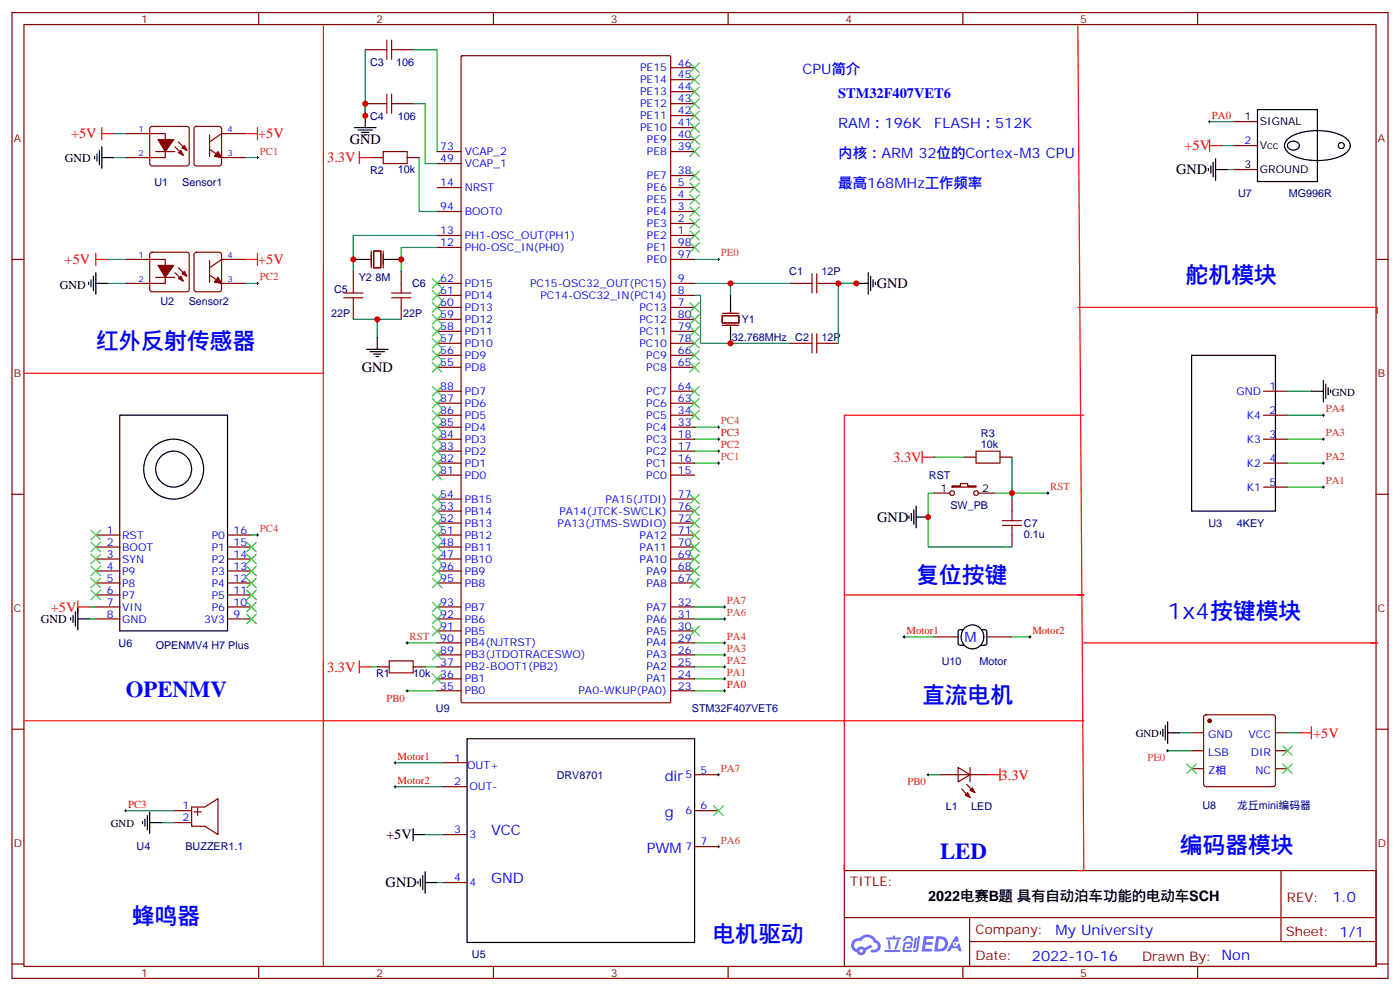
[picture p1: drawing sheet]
<svg xmlns="http://www.w3.org/2000/svg" width="412mm" height="292mm" viewBox="0 0 412 292" stroke-linecap="round" stroke-linejoin="round" font-family="sans-serif">
<g fill="none" stroke="#870000" stroke-width=".35">
<path d="M3.5 3.7h405.4v284.3h-405.4zM7.1 7.2h398.2v277.3h-398.2zM76.2 3.7v3.5M145.3 3.7v3.5M214.5 3.7v3.5M283.6 3.7v3.5M352.8 3.7v3.5M3.5 76.4h3.6M405.3 76.4h3.6M3.5 145.5h3.6M405.3 145.5h3.6M3.5 214.7h3.6"/>
<path d="M405.3 214.7h3.6M248.7 256.3h156.6v28.2h-156.6zM377.3 256.3v20.9M248.7 270.1h156.5M285.6 277.2h119.6M285.6 270.1v14.2M3.5 283.8h3.6M76.2 284.5v3.5M145.3 284.5v3.5M214.5 284.5v3.5M283.6 284.5v3.5M352.8 284.5v3.5"/>
<path d="M405.3 283.8h3.6"/>
</g>
<g fill="#5487ff">
<path d="M272.1 275.6h2.6l.3 .2-.1 .6h-2l-.1 1h1.6l.4 .4-.4 .3h-1.7l-.2 1.2 1.8 .1 .3 .3-.2 .4h-2.9z"/>
<path d="M281.4 275.7h.7l.4 1.3-.7 .3a.74 .74 0 0 0-1.1 .3 .74 .74 0 0 0 .5 1.1 .74 .74 0 0 0 .9-.7l.5-.3 .7 2.4h-.9l-.2-1h-1.9l-.5 1h-.9z"/>
<path d="M269.5 276.1h.6l-.4 2.9a.31 .31 0 0 1-.3 .3 .31 .31 0 0 1-.3-.3z"/>
<path d="M270.4 275.6h.6l-.5 4a.89 .89 0 0 1-.7 .7 .89 .89 0 0 1-.9-.3l1-.5z"/>
<path d="M266.8 275.8l.6-.2 1.2 .1 .5 1.3-.6 .1-.4-.9-1 .1a.95 .95 0 0 1-1 .8l-.1-.2z"/>
<path d="M266.4 277.5l1.8-.2a1.04 1.04 0 0 1 .6 1.1 1.04 1.04 0 0 1-.8 .9h-.7a.29 .29 0 0 1-.3-.4 .29 .29 0 0 1 .3-.2h.7l.2-.8h-1.4l-.4 1.7 1.9 .1a.29 .29 0 0 1 .3 .3 .29 .29 0 0 1-.3 .3h-2l-.4-.3 .2-2.1z"/>
<path d="M260.5 279.7h4.4a.3 .3 0 0 1 .3 .3 .3 .3 0 0 1-.3 .3h-4.3z"/>
<path d="M264.3 276.8h.6l-.5 1.6a1.02 1.02 0 0 1-.7 1.2l-.2-.3z"/>
<path d="M261.5 276.8h.6l.3 2.4-.3 .3-.3-.2z"/>
<path d="M261.1 276h1.9l.2-.5h.5l-.1 .5h1.5a.29 .29 0 0 1 .3 .3 .29 .29 0 0 1-.3 .3h-3.9z"/>
<path d="M275.8 275.6l-.6 4.5h1.4a2.27 2.27 0 0 0 2.7-2.3 2.27 2.27 0 0 0-2.7-2.2zM276.6 276.4a1.5 1.5 0 0 1 1.8 1.6 1.5 1.5 0 0 1-1.9 1.3h-.3z"/>
<path d="M251.4 276.8a2.09 2.09 0 0 0 1 3.5 1.37 1.37 0 0 0 1.5 .9 1.37 1.37 0 0 0 1.1-1.4l2-1-.5-.7-1.8 1a1.4 1.4 0 0 0-2.3 .4 1.32 1.32 0 0 1-.6-1.9 1.32 1.32 0 0 1 1.9-.4 2.02 2.02 0 0 1 2-1.3 2.02 2.02 0 0 1 1.8 1.6 1.09 1.09 0 0 1 1.1 1.4 1.09 1.09 0 0 1-1.6 .7 .41 .41 0 0 0-.5 .3 .41 .41 0 0 0 .4 .5 1.89 1.89 0 0 0 2.4-1.2 1.89 1.89 0 0 0-1.2-2.4 2.98 2.98 0 0 0-5-.6l-1 .1zM253.2 279.9a.52 .52 0 0 1 1 0 .52 .52 0 0 1-1 0z"/>
<circle cx="281.4" cy="277.9" r=".28"/>
</g>
<g fill="none" stroke="#870000" stroke-width=".35">
<path d="M37 39.3h11.7v7.1h-11.7M44.3 37.4l.5-.2h10.2l.5 .2 .2 .5v10.3l-.2 .5-.5 .2h-10.2l-.5-.3-.2-.4v-10.3zM57.4 37.4l.5-.2h6.7l.5 .2 .2 .5v10.3l-.3 .5-.4 .2h-6.7l-.5-.3-.3-.4v-10.3zM61.7 39.7v6.3M72.3 39.3h-7l-3.6 2.5M45.9 44.6h5.6M51.5 43.2l2.5 2.5M52.6 41.8l2.4 2.5M61.7 43.9l3.6 2.5h7M37 76.4h11.7v7h-11.7M44.3 74.5l.5-.2h10.2l.5 .2 .2 .5v10.2l-.2 .5-.5 .2h-10.2l-.5-.2-.2-.5v-10.2zM52.6 78.8l2.4 2.5"/>
<path d="M57.4 74.5l.5-.2h6.7l.5 .2 .2 .5v10.2l-.3 .5-.4 .2h-6.7l-.5-.2-.3-.5v-10.2zM61.7 76.7v6.4M72.3 76.4h-7l-3.6 2.4M45.9 81.7h5.6M51.5 80.3l2.5 2.4M61.7 81l3.6 2.4h7M372.2 115.2h7M372.2 122.2h7M372.2 129.3h7M372.2 136.3h7M372.2 143.4h7M51.2 238.7h5.2"/>
<path d="M56.4 237.6h3.9l3.9-2.5v10.6l-3.9-2.5h-3.9zM57.1 239h2.2M58.2 237.9v2.2M276.9 228.1h5.3M51.2 242.2h5.2"/>
</g>
<g fill="#870000" stroke="#870000" stroke-width=".35">
<path d="M46.6 41.1h4.6l-2.5 3.5z"/>
<path d="M53.6 43.6l.7-.7 .7 1.4z"/>
<path d="M53.3 44.3l.7 1.4-1.4-.7z"/>
<path d="M64.2 44.6l1.1 1.8-2.2-.4z"/>
<path d="M46.6 78.1h4.6l-2.5 3.6z"/>
<path d="M53.6 80.6l.7-.7 .7 1.4z"/>
<path d="M52.6 82l.7-.7 .7 1.4z"/>
<path d="M64.2 81.7l1.1 1.7-2.2-.3z"/>
</g>
<path d="M30 39.3h3.5M30 37.6v3.5M72.3 39.3h3.5M75.8 37.6v3.5M28.2 76.4h3.5M28.2 74.6v3.5M72.3 76.4h3.5M75.8 74.6v3.5" fill="none" stroke="#f00" stroke-width=".35"/>
<g fill="none" stroke="#000" stroke-width=".35">
<path d="M27.9 46v.7M28.6 45.3v2.1M29.3 44.3v4.2M30 46.4h3.5M30 43.2v6.4M26.1 83.1v.7M26.8 82.4v2.1M27.5 81.3v4.2M28.2 83.4h3.5M28.2 80.3v6.3M351 104.6h24.7v45.9h-24.7zM386.3 115.2h3.5"/>
<path d="M389.8 112v6.4M390.5 113.1v4.2M391.2 114.1v2.1M391.9 114.8v.7M44.1 239v6.4M42 241.8v.7M42.7 241.1v2.1M43.4 240.1v4.2M44.1 242.2h3.5"/>
</g>
<g fill="none" stroke="#008700" stroke-width=".35">
<path d="M33.5 39.3h3.5M33.5 46.4h3.5M72.3 46.4h3.5M31.7 76.4h5.3M31.7 83.4h5.3M72.3 83.4h3.5M379.2 115.2h7.1M379.2 122.2h10.6M379.2 129.3h10.6M379.2 136.3h10.6M379.2 143.4h10.6M37 238.7h14.2"/>
<path d="M47.6 242.2h3.6"/>
</g>
<g fill="none" stroke="#000" stroke-width=".29">
<path d="M75.5 46.4h.7M75.8 46v.7M75.5 83.4h.7M75.8 83.1v.7M389.5 122.2h.7M389.5 129.3h.7M389.5 136.3h.7M389.8 121.9v.7M389.8 128.9v.7M389.8 136v.7M389.5 143.4h.7M389.8 143.1v.7"/>
<path d="M36.7 238.7h.7M37 238.3v.7"/>
</g>
<path d="M95.2 7.6v102.3h-88.1" fill="none" stroke="#f03" stroke-width=".35"/>
<path d="M282.2 226l3.6 2.1-3.6 2.1z" fill="#fff" stroke="#870000" stroke-width=".35"/>
<g fill="none" stroke="#870000" stroke-width=".35">
<path d="M107.6 14.6h3.5M118.2 14.6h3.5M135.9 16.6l.3-.2h61l.3 .2 .1 190-.2 .3h-61.2l-.3-.2zM197.6 19.9h7M107.6 30.5h3.5M118.2 30.5h3.5M197.6 37.6h7M197.6 34h7M197.6 30.5h7M197.6 27h7M197.6 23.5h7M363.4 35.8h7"/>
<path d="M109.4 46.4h3.5M119.9 46.4h3.6M128.8 55.2h7M128.8 44.6h7M128.8 48.2h7M197.6 58.7h7M197.6 55.2h7M197.6 51.7h7M197.6 44.6h7M197.6 41.1h7M363.4 42.9h7M363.4 49.9h7"/>
<path d="M104.1 79.9v3.5M109.4 73.9v4.9M110.1 73.9h2.1v4.9h-2.1zM112.9 73.9v4.9M118.2 79.9v3.5M128.8 69.3h7M128.8 62.3h7M128.8 72.8h7M197.6 69.3h7M197.6 65.8h7M197.6 62.3h7M197.6 76.4h7"/>
<path d="M197.6 72.8h7M104.1 90.5v3.5M118.2 90.5v3.5M128.8 90.5h7M128.8 87h7M128.8 83.4h7M128.8 97.5h7M128.8 94h7M197.6 90.5h7M197.6 87h7M197.6 83.4h7M197.6 97.5h7"/>
<path d="M197.6 94h7M212.7 93h5v2.1h-5zM212.7 95.8h5M212.7 92.3h5M232.8 83.4h3.6M243.4 83.4h3.5M128.8 108.1h7M128.8 104.6h7M128.8 101.1h7M128.8 118.7h7M128.8 115.2h7M197.6 108.1h7"/>
<path d="M197.6 104.6h7M197.6 101.1h7M197.6 118.7h7M197.6 115.2h7M232.8 101.1h3.6M243.4 101.1h3.5M128.8 139.9h7M128.8 136.3h7M128.8 132.8h7M128.8 129.3h7M128.8 125.8h7M128.8 122.2h7"/>
<path d="M197.6 139.9h7M197.6 136.3h7M197.6 132.8h7M197.6 129.3h7M197.6 125.8h7M197.6 122.2h7M284 134.6h3.5M294.6 134.6h3.5M28.2 157.5h7.1M67 157.5h7.1M128.8 157.5h7M128.8 154h7"/>
<path d="M128.8 150.5h7M128.8 146.9h7M197.6 157.5h7M197.6 154h7M197.6 150.5h7M197.6 146.9h7M275.2 145.2h4.6M280.5 143.1h2.4v-.8h2.1v.8h2.5v.3h-7zM288.2 145.2h4.6M298.1 146.9v3.6M298.1 157.5v3.5M28.2 161h7.1"/>
<path d="M28.2 164.6h7.1M28.2 168.1h7.1M28.2 171.6h7.1M28.2 175.2h7.1M28.2 178.7h7.1M67 161h7.1M67 164.6h7.1M67 168.1h7.1M67 171.6h7.1M67 175.2h7.1M67 178.7h7.1M128.8 161h7"/>
<path d="M128.8 164.6h7M128.8 168.1h7M128.8 171.6h7M128.8 178.7h7M197.6 161h7M197.6 164.6h7M197.6 168.1h7M197.6 171.6h7M197.6 178.7h7M28.2 182.2h7.1M67 182.2h7.1M111.1 196.3h3.6"/>
<path d="M121.7 196.3h3.5M128.8 182.2h7M128.8 199.8h7M128.8 196.3h7M128.8 192.8h7M128.8 189.3h7M128.8 185.7h7M197.6 182.2h7M197.6 199.8h7M197.6 196.3h7M197.6 192.8h7M197.6 189.3h7"/>
<path d="M197.6 185.7h7M275.2 187.5h7M290.7 187.5h7M128.8 203.4h7M197.6 203.4h7M351 215.7h3.5M354.8 210.6l.4-.2h19.8l.5 .2 .2 .5v19.8l-.2 .5-.5 .2h-19.8l-.5-.2-.2-.5v-19.8zM375.7 215.7h3.5M130.5 224.5h7.1M130.5 231.6h7.1M204.6 228.1h7.1M204.6 238.7h7.1"/>
<path d="M282.2 228.1h8.8M283.3 232.3l2.5 2.5M284.7 230.9l2.5 2.5M285.8 226v4.2M351 221h3.5M351 226.3h3.5M375.7 221h3.5M375.7 226.3h3.5M130.5 245.7h7.1M130.5 259.8h7.1M204.6 249.2h7.1"/>
<circle cx="280.5" cy="145.2" r=".71"/>
<circle cx="287.5" cy="145.2" r=".71"/>
</g>
<g fill="#870000" stroke="#870000" stroke-width=".35">
<path d="M285.8 232.7l.7-.7 .7 1.4z"/>
<path d="M284.3 234.1l.7-.7 .8 1.4z"/>
<circle cx="356.3" cy="212.2" r=".53"/>
</g>
<g fill="none" stroke="#f00" stroke-width=".35">
<path d="M317.5 7.6l1.8 248.7h-1.8M105.8 44.6v3.6M105.8 46.4h3.6M356.3 42.9h3.5M356.3 41.1v3.5M317.5 90.5h88.2v1.8M271.6 134.6h3.6M271.6 132.8v3.5M319.3 122.2h-70.6v53M22.9 178.7h3.6M22.9 176.9v3.5M319.3 175.2h-70.6v37h70.6"/>
<path d="M95.2 194.6v89.9M105.8 196.3h3.6M105.8 194.6v3.5M319.3 189.3h86.4h-1.8M95.2 212.2h153.5v44.1v-1.8M382.8 215.7h3.5M386.3 214v3.5M291 228.1h3.6M294.6 226.3v3.5"/>
</g>
<g fill="none" stroke="#000" stroke-width=".29">
<path d="M356 35.8h.7M356.3 35.5v.7M211.3 76.4h.7M211.7 76v.7M211.3 132.8h.7M211.3 136.3h.7M211.3 125.8h.7M211.3 129.3h.7M211.7 125.4v.7M211.7 128.9v.7M211.7 132.5v.7M211.7 136v.7"/>
<path d="M75.5 157.5h.7M75.8 157.2v.7M308.3 145.2h.7M308.7 144.8v.7M213.1 178.7h.7M213.4 178.3v.7M119.6 189.3h.7M119.9 188.9v.7M213.1 182.2h.7M213.1 199.8h.7M213.1 196.3h.7M213.1 192.8h.7"/>
<path d="M213.1 189.3h.7M213.4 181.9v.7M213.4 188.9v.7M213.4 192.4v.7M213.4 196v.7M213.4 199.5v.7M266 187.5h.7M266.3 187.1v.8M303 187.5h.7M303.4 187.1v.8M119.6 203.4h.7M119.9 203v.7"/>
<path d="M213.1 203.4h.7M213.4 203v.7M116.1 224.5h.7M116.1 231.6h.7M116.4 224.2v.7M116.4 231.2v.8M211.3 228.1h.7M211.7 227.7v.7M273 228.1h.8M273.4 227.7v.7M343.6 221h.7M344 220.7v.7"/>
<path d="M211.3 249.2h.7M211.7 248.9v.7"/>
</g>
<g fill="none" stroke="#008700" stroke-width=".35">
<path d="M107.6 14.6v19.4M121.7 14.6h7.1v30M121.7 30.5h3.5v17.7h3.6M356.3 35.8h7.1M123.5 46.4v15.9h5.3M359.8 42.9h3.6M361.6 49.9h1.8M128.8 69.3h-24.7v10.6M128.8 72.8h-10.6v7.1M204.6 76.4h7.1M104.1 94h14.1M111.1 94v5.3"/>
<path d="M204.6 83.4h10.6v3.6M204.6 87h1.8v14.1h26.4M215.2 83.4h17.6M246.9 83.4h5.3h-5.3v17.7M204.6 132.8h7.1M204.6 136.3h7.1M204.6 125.8h7.1M204.6 129.3h7.1M275.2 134.6h8.8M298.1 134.6v10.6h10.6M74.1 157.5h1.7M275.2 145.2h-1.8v15.8h24.7"/>
<path d="M292.8 145.2h5.3v1.7M26.5 178.7h1.7M204.6 178.7h8.8M26.5 182.2h1.7M109.4 196.3h1.7M119.9 189.3h8.9M125.2 196.3h3.6M204.6 182.2h8.8M204.6 199.8h8.8M204.6 189.3h8.8M204.6 192.8h8.8M204.6 196.3h8.8"/>
<path d="M266.3 187.5h8.9M297.7 187.5h5.7M119.9 203.4h8.9M204.6 203.4h8.8M347.5 215.7h3.5M379.2 215.7h3.6M116.4 231.6h14.1M116.4 224.5h14.1M273.4 228.1h3.5M344 221h7M125.2 245.7h5.3M128.8 259.8h1.7"/>
</g>
<g fill="none" stroke="#000" stroke-width=".35">
<path d="M104.4 37.6h6.4M105.5 38.3h4.2M106.5 39h2.2M107.2 39.7h.7M107.6 34v3.6M370.4 32.3h17.7v21.1h-17.7zM356 49.6v.7M356.7 48.9v2.1M357.4 47.8v4.2M358.1 49.9h3.5M358.1 46.7v6.4M379.3 41a15.8 15.8 0 0 1 12.8-2.1l1.2 .3a6.1 6.1 0 0 1 4.4 3 3.2 3.2 0 0 1-2.3 3.6 17.9 17.9 0 0 1-15.5-.5 2.56 2.56 0 0 1-.6-4.3z"/>
<path d="M379.6 42.1a1.9 1.9 0 0 1 3.2 .8 1.84 1.84 0 0 1-1.8 1.3 1.84 1.84 0 0 1-1.8-1.3zM104.1 76.4h4.9M113.2 76.4h5M111.1 99.3v3.5M215.2 87v4.9M215.2 96.1v5M252.2 83.4h3.6M255.8 80.3v6.3M256.5 81.3v4.2M257.2 82.4v2.1M257.9 83.1v.7M107.9 102.8h6.4"/>
<path d="M109 103.5h4.2M110.1 104.2h2.1M110.8 105h.7M35.3 122.2h31.7v63.5h-31.7zM267.8 151.9v.7M268.5 151.2v2.1M269.2 150.1v4.2M269.9 152.2h3.5M269.9 149v6.4M22.9 179v6.4M20.8 181.9v.7M21.5 181.2v2.1"/>
<path d="M22.2 180.1v4.2M22.9 182.2h3.6M283.3 185.4h.3h-1l-.4 .3v3.9l.4 .4h1.4M284.1 185a3.4 3.4 0 0 1 4.7 .1 3.4 3.4 0 0 1 0 4.8 3.4 3.4 0 0 1-4.7 .1 3.7 3.7 0 0 1 0-5zM289.3 185.4h1l.4 .3v3.9l-.4 .4h-1.4M137.6 217.5h67v60h-67zM341.8 215.4v.7M342.5 214.7v2.1M343.3 213.6v4.2M344 215.7h3.5M344 212.5v6.4M121.7 245.7h3.5"/>
<path d="M121.7 243.9v3.6M123.1 259.5v.7M123.8 258.8v2.1M124.5 257.7v4.2M125.2 259.8h3.6M125.2 256.6v6.4"/>
<circle cx="395.1" cy="42.9" r=".88"/>
<circle cx="51.2" cy="138.1" r="8.8"/>
<circle cx="51.2" cy="138.1" r="5.3"/>
</g>
<path d="M95.2 79.9v132.3h-88.1" fill="none" stroke="#f30" stroke-width=".35"/>
<g fill="none" stroke="#3c3" stroke-width=".35">
<path d="M203.2 18.5l2.8 2.8M206 18.5l-2.8 2.8M203.2 22l2.8 2.9M203.2 25.6l2.8 2.8M203.2 29.1l2.8 2.8M203.2 32.6l2.8 2.9M203.2 36.2l2.8 2.8M203.2 39.7l2.8 2.8M206 22l-2.8 2.9M206 25.6l-2.8 2.8M206 29.1l-2.8 2.8M206 32.6l-2.8 2.9"/>
<path d="M206 36.2l-2.8 2.8M206 39.7l-2.8 2.8M203.2 43.2l2.8 2.8M203.2 50.3l2.8 2.8M203.2 53.8l2.8 2.8M203.2 57.3l2.8 2.8M206 43.2l-2.8 2.8M206 50.3l-2.8 2.8M206 53.8l-2.8 2.8M206 57.3l-2.8 2.8M203.2 60.9l2.8 2.8M203.2 64.4l2.8 2.8"/>
<path d="M203.2 67.9l2.8 2.8M203.2 71.4l2.8 2.9M206 60.9l-2.8 2.8M206 64.4l-2.8 2.8M206 67.9l-2.8 2.8M206 71.4l-2.8 2.9M127.4 99.7l2.8 2.8M127.4 96.1l2.8 2.9M127.4 92.6l2.8 2.8M127.4 89.1l2.8 2.8M127.4 85.5l2.8 2.9M127.4 82l2.8 2.8"/>
<path d="M130.2 99.7l-2.8 2.8M130.2 96.1l-2.8 2.9M130.2 92.6l-2.8 2.8M130.2 89.1l-2.8 2.8M130.2 85.5l-2.8 2.9M130.2 82l-2.8 2.8M203.2 89.1l2.8 2.8M203.2 92.6l2.8 2.8M203.2 96.1l2.8 2.9M203.2 99.7l2.8 2.8M206 89.1l-2.8 2.8M206 92.6l-2.8 2.8"/>
<path d="M206 96.1l-2.8 2.9M206 99.7l-2.8 2.8M127.4 117.3l2.8 2.8M127.4 113.8l2.8 2.8M127.4 106.7l2.8 2.8M127.4 103.2l2.8 2.8M130.2 117.3l-2.8 2.8M130.2 113.8l-2.8 2.8M130.2 106.7l-2.8 2.8M130.2 103.2l-2.8 2.8M203.2 103.2l2.8 2.8M203.2 106.7l2.8 2.8"/>
<path d="M203.2 113.8l2.8 2.8M203.2 117.3l2.8 2.8M206 103.2l-2.8 2.8M206 106.7l-2.8 2.8M206 113.8l-2.8 2.8M206 117.3l-2.8 2.8M127.4 138.5l2.8 2.8M127.4 134.9l2.8 2.9M127.4 131.4l2.8 2.8M127.4 127.9l2.8 2.8M127.4 124.4l2.8 2.8M127.4 120.8l2.8 2.8"/>
<path d="M130.2 138.5l-2.8 2.8M130.2 134.9l-2.8 2.9M130.2 131.4l-2.8 2.8M130.2 127.9l-2.8 2.8M130.2 124.4l-2.8 2.8M130.2 120.8l-2.8 2.8M203.2 120.8l2.8 2.8M206 120.8l-2.8 2.8M26.8 156.1l2.8 2.8M26.8 159.6l2.8 2.9M29.6 156.1l-2.8 2.8M29.6 159.6l-2.8 2.9"/>
<path d="M72.7 159.6l2.8 2.9M75.5 159.6l-2.8 2.9M127.4 159.6l2.8 2.9M127.4 156.1l2.8 2.8M127.4 152.6l2.8 2.8M127.4 149l2.8 2.9M127.4 145.5l2.8 2.8M130.2 159.6l-2.8 2.9M130.2 156.1l-2.8 2.8M130.2 152.6l-2.8 2.8M130.2 149l-2.8 2.9M130.2 145.5l-2.8 2.8"/>
<path d="M203.2 145.5l2.8 2.8M203.2 149l2.8 2.9M203.2 152.6l2.8 2.8M203.2 156.1l2.8 2.8M203.2 159.6l2.8 2.9M206 145.5l-2.8 2.8M206 149l-2.8 2.9M206 152.6l-2.8 2.8M206 156.1l-2.8 2.8M206 159.6l-2.8 2.9M26.8 163.2l2.8 2.8M26.8 166.7l2.8 2.8"/>
<path d="M26.8 170.2l2.8 2.8M26.8 173.7l2.8 2.9M29.6 163.2l-2.8 2.8M29.6 166.7l-2.8 2.8M29.6 170.2l-2.8 2.8M29.6 173.7l-2.8 2.9M72.7 163.2l2.8 2.8M72.7 166.7l2.8 2.8M72.7 170.2l2.8 2.8M72.7 173.7l2.8 2.9M72.7 177.3l2.8 2.8M75.5 163.2l-2.8 2.8"/>
<path d="M75.5 166.7l-2.8 2.8M75.5 170.2l-2.8 2.8M75.5 173.7l-2.8 2.9M75.5 177.3l-2.8 2.8M127.4 177.3l2.8 2.8M127.4 170.2l2.8 2.8M127.4 166.7l2.8 2.8M127.4 163.2l2.8 2.8M130.2 177.3l-2.8 2.8M130.2 170.2l-2.8 2.8M130.2 166.7l-2.8 2.8M130.2 163.2l-2.8 2.8"/>
<path d="M203.2 163.2l2.8 2.8M203.2 166.7l2.8 2.8M203.2 170.2l2.8 2.8M206 163.2l-2.8 2.8M206 166.7l-2.8 2.8M206 170.2l-2.8 2.8M72.7 180.8l2.8 2.8M75.5 180.8l-2.8 2.8M127.4 191.4l2.8 2.8M127.4 184.3l2.8 2.8M127.4 180.8l2.8 2.8M127.4 198.4l2.8 2.9"/>
<path d="M130.2 191.4l-2.8 2.8M130.2 184.3l-2.8 2.8M130.2 180.8l-2.8 2.8M130.2 198.4l-2.8 2.9M203.2 184.3l2.8 2.8M206 184.3l-2.8 2.8M377.8 219.6l2.8 2.8M380.6 219.6l-2.8 2.8M210.3 237.2l2.8 2.9M213.1 237.2l-2.8 2.9M349.6 224.9l2.8 2.8M352.4 224.9l-2.8 2.8"/>
<path d="M377.8 224.9l2.8 2.8M380.6 224.9l-2.8 2.8"/>
</g>
<g fill="none" stroke="#a10000" stroke-width=".35">
<path d="M111.1 14.6h2.8M113.9 11.8v5.7M115.4 14.6h2.8M115.4 11.8v5.7M111.1 30.5h2.8M113.9 27.7v5.6M115.4 27.7v5.6M115.4 30.5h2.8M112.9 44.6h7v3.6h-7zM101.2 86.3h5.7M101.2 87.7h5.7M104.1 83.4v2.9"/>
<path d="M104.1 87.7v2.8M115.4 86.3h5.6M115.4 87.7h5.6M118.2 83.4v2.9M118.2 87.7v2.8M236.4 83.4h2.8M239.2 80.6v5.7M239.2 98.2v5.7M240.6 83.4h2.8M240.6 80.6v5.7M240.6 98.2v5.7M236.4 101.1h2.8"/>
<path d="M240.6 101.1h2.8M287.5 132.8h7.1v3.5h-7.1zM295.3 154.7h5.6M295.3 153.3h5.6M298.1 150.5v2.8M298.1 154.7v2.8M114.7 194.6h7v3.5h-7z"/>
</g>
<g fill="#c00">
<circle cx="215.2" cy="83.4" r=".88"/>
<circle cx="215.2" cy="101.1" r=".88"/>
<circle cx="246.9" cy="83.4" r=".88"/>
<circle cx="252.2" cy="83.4" r=".88"/>
<circle cx="107.6" cy="30.5" r=".88"/>
<circle cx="107.6" cy="34" r=".88"/>
<circle cx="111.1" cy="94" r=".88"/>
<circle cx="118.2" cy="76.4" r=".88"/>
<circle cx="104.1" cy="76.4" r=".88"/>
<circle cx="298.1" cy="145.2" r=".88"/>
<circle cx="273.4" cy="152.2" r=".88"/>
</g>
<g font-size="6.7" fill="#00f">
<text x="349.2" y="83.4">舵机模块</text>
<text x="28.2" y="102.8">红外反射传感器</text>
<text x="269.9" y="171.6">复位按键</text>
<text x="344" y="182.2">1x4按键模块</text>
<text x="37" y="205.1">OPENMV</text>
<text x="271.6" y="206.9">直流电机</text>
<text x="347.5" y="251">编码器模块</text>
<text x="276.9" y="252.8">LED</text>
<text x="38.8" y="272.2">蜂鸣器</text>
<text x="209.9" y="277.5">电机驱动</text>
</g>
<g font-size="4.2" fill="#00f">
<text x="236.4" y="21.7">CPU简介</text>
<text x="246.9" y="28.8">STM32F407VET6</text>
<text x="246.9" y="37.6">RAM：196K</text>
<text x="275.2" y="37.6">FLASH：512K</text>
<text x="246.9" y="46.4">内核：ARM 32位的Cortex-M3 CPU</text>
<text x="246.9" y="55.2">最高168MHz工作频率</text>
<text x="284.1" y="189.1">M</text>
<text x="195.8" y="229.8">dir</text>
<text x="144.6" y="245.7">VCC</text>
<text x="195.8" y="240.4">g</text>
<text x="190.5" y="251">PWM</text>
<text x="144.6" y="259.8">GND</text>
<text x="392.5" y="265.6">1.0</text>
<text x="310.9" y="275.1">My University</text>
<text x="304" y="282.9">2022-10-16</text>
</g>
<g font-size="4.2" fill="#f00">
<text x="20.9" y="40.8">+5V</text>
<text x="76" y="40.7">+5V</text>
<text x="96.4" y="47.8">3.3V</text>
<text x="348.9" y="44.2">+5V</text>
<text x="19" y="77.8">+5V</text>
<text x="76" y="77.8">+5V</text>
<text x="263.1" y="136">3.3V</text>
<text x="15" y="180.1">+5V</text>
<text x="96.4" y="197.8">3.3V</text>
<text x="386.8" y="217.1">+5V</text>
<text x="294.7" y="229.5">3.3V</text>
</g>
<g font-size="4.2">
<text x="103" y="42.5">GND</text>
<text x="346.4" y="51.3">GND</text>
<text x="258.2" y="84.9">GND</text>
<text x="106.5" y="109.5">GND</text>
<text x="258.4" y="153.7">GND</text>
<text x="113.8" y="247.1">+5V</text>
<text x="113.6" y="261.2">GND</text>
<text x="273.4" y="265.1">2022电赛B题 具有自动泊车功能的电动车SCH</text>
</g>
<g font-size="3.9" fill="#800">
<text x="250.5" y="260.9">TITLE:</text>
<text x="379.1" y="265.6">REV:</text>
<text x="287.4" y="275.1">Company:</text>
<text x="378.7" y="275.7">Sheet: 1/1</text>
<text x="287.4" y="282.8">Date:</text>
<text x="336.4" y="282.8">Drawn By: Non</text>
</g>
<g font-size="3.5">
<text x="19.1" y="47.6">GND</text>
<text x="17.6" y="85.2">GND</text>
<text x="12.1" y="183.4">GND</text>
</g>
<g font-size="3.2" fill="#800">
<text x="41.6" y="6.7">1</text>
<text x="110.8" y="6.7">2</text>
<text x="179.9" y="6.7">3</text>
<text x="249.1" y="6.7">4</text>
<text x="318.2" y="6.7">5</text>
<text x="4.1" y="41.8">A</text>
<text x="405.9" y="41.8">A</text>
<text x="4.1" y="110.9">B</text>
<text x="405.9" y="110.9">B</text>
<text x="4.1" y="180.1">C</text>
<text x="405.9" y="180.1">C</text>
<text x="4.1" y="249.2">D</text>
<text x="405.9" y="249.2">D</text>
<text x="41.6" y="287.5">1</text>
<text x="110.8" y="287.5">2</text>
<text x="179.9" y="287.5">3</text>
<text x="249.1" y="287.5">4</text>
<text x="318.2" y="287.5">5</text>
</g>
<g font-size="3.2" fill="#000080">
<text x="109" y="19.3">C3</text>
<text x="116.7" y="19.3">106</text>
<text x="109" y="35.2">C4</text>
<text x="117.2" y="35.2">106</text>
<text x="109" y="51.1">R2</text>
<text x="117.2" y="51.1">10k</text>
<text x="45.5" y="54.6">U1</text>
<text x="53.7" y="54.6">Sensor1</text>
<text x="364.7" y="58.1">U7</text>
<text x="379.6" y="58.1">MG996R</text>
<text x="105.7" y="82.8">Y2</text>
<text x="110.6" y="82.8">8M</text>
<text x="232.5" y="81.1">C1</text>
<text x="242" y="81.1">12P</text>
<text x="47.3" y="89.9">U2</text>
<text x="55.6" y="89.9">Sensor2</text>
<text x="98.4" y="86.3">C5</text>
<text x="121.4" y="84.6">C6</text>
<text x="97.6" y="93.4">22P</text>
<text x="118.7" y="93.4">22P</text>
<text x="218.5" y="95.2">Y1</text>
<text x="215.6" y="100.5">32.768MHz</text>
<text x="234.3" y="100.5">C2</text>
<text x="242" y="100.5">12P</text>
<text x="288.9" y="131.8">10k</text>
<text x="288.9" y="128.5">R3</text>
<text x="273.6" y="141">RST</text>
<text x="280" y="149.8">SW_PB</text>
<text x="301.6" y="155.2">C7</text>
<text x="355.9" y="155.2">U3</text>
<text x="364.4" y="155.2">4KEY</text>
<text x="301.6" y="158.3">0.1u</text>
<text x="34.9" y="190.4">U6</text>
<text x="45.9" y="191">OPENMV4 H7 Plus</text>
<text x="277.4" y="195.7">U10</text>
<text x="288.5" y="195.7">Motor</text>
<text x="110.8" y="199.2">R1</text>
<text x="121.7" y="199.2">10k</text>
<text x="128.4" y="209.7">U9</text>
<text x="203.8" y="209.7">STM32F407VET6</text>
<text x="164" y="229.2">DRV8701</text>
<text x="278.6" y="238.4">L1</text>
<text x="286.1" y="238.4">LED</text>
<text x="354.2" y="238">U8</text>
<text x="364.5" y="238">龙丘mini编码器</text>
<text x="40.2" y="250.4">U4</text>
<text x="54.6" y="250.4">BUZZER1.1</text>
<text x="139" y="282.1">U5</text>
</g>
<g font-size="3.2" fill="#00f">
<text x="188.5" y="21">PE15</text>
<text x="199.7" y="23.1">45</text>
<text x="199.7" y="19.6">46</text>
<text x="188.5" y="28">PE13</text>
<text x="188.5" y="24.5">PE14</text>
<text x="199.7" y="26.6">44</text>
<text x="188.5" y="35.1">PE11</text>
<text x="188.5" y="31.6">PE12</text>
<text x="199.7" y="33.7">42</text>
<text x="199.7" y="30.2">43</text>
<text x="188.5" y="38.6">PE10</text>
<text x="199.7" y="40.7">40</text>
<text x="199.7" y="37.2">41</text>
<text x="129.7" y="47.8">49</text>
<text x="129.7" y="44.3">73</text>
<text x="136.9" y="45.7">VCAP_2</text>
<text x="190.6" y="45.7">PE8</text>
<text x="190.6" y="42.2">PE9</text>
<text x="199.7" y="44.3">39</text>
<text x="366.6" y="42.5">2</text>
<text x="136.9" y="49.2">VCAP_1</text>
<text x="190.6" y="52.7">PE7</text>
<text x="199.7" y="51.3">38</text>
<text x="129.7" y="54.9">14</text>
<text x="136.9" y="56.3">NRST</text>
<text x="190.6" y="59.8">PE5</text>
<text x="190.6" y="56.3">PE6</text>
<text x="199.7" y="58.4">4</text>
<text x="199.7" y="54.9">5</text>
<text x="129.7" y="61.9">94</text>
<text x="136.9" y="63.3">BOOT0</text>
<text x="190.6" y="63.3">PE4</text>
<text x="199.7" y="65.4">2</text>
<text x="199.7" y="61.9">3</text>
<text x="129.7" y="69">13</text>
<text x="136.9" y="70.4">PH1-OSC_OUT(PH1)</text>
<text x="190.6" y="70.4">PE2</text>
<text x="190.6" y="66.9">PE3</text>
<text x="199.7" y="69">1</text>
<text x="129.7" y="72.5">12</text>
<text x="136.9" y="73.9">PH0-OSC_IN(PH0)</text>
<text x="190.6" y="77.4">PE0</text>
<text x="190.6" y="73.9">PE1</text>
<text x="199.7" y="76">97</text>
<text x="199.7" y="72.5">98</text>
<text x="129.7" y="83.1">62</text>
<text x="199.7" y="83.1">9</text>
<text x="129.7" y="86.6">61</text>
<text x="136.9" y="88">PD14</text>
<text x="136.9" y="84.5">PD15</text>
<text x="156.1" y="84.5">PC15-OSC32_OUT(PC15)</text>
<text x="159.2" y="88">PC14-OSC32_IN(PC14)</text>
<text x="199.7" y="86.6">8</text>
<text x="129.7" y="93.7">59</text>
<text x="129.7" y="90.1">60</text>
<text x="136.9" y="95.1">PD12</text>
<text x="136.9" y="91.5">PD13</text>
<text x="188.3" y="91.5">PC13</text>
<text x="188.3" y="95.1">PC12</text>
<text x="199.7" y="90.1">7</text>
<text x="199.7" y="93.7">80</text>
<text x="129.7" y="100.7">57</text>
<text x="129.7" y="97.2">58</text>
<text x="136.9" y="98.6">PD11</text>
<text x="188.3" y="98.6">PC11</text>
<text x="199.7" y="100.7">78</text>
<text x="199.7" y="97.2">79</text>
<text x="129.7" y="107.8">55</text>
<text x="129.7" y="104.2">56</text>
<text x="136.9" y="105.7">PD9</text>
<text x="136.9" y="102.1">PD10</text>
<text x="188.3" y="102.1">PC10</text>
<text x="190.4" y="105.7">PC9</text>
<text x="199.7" y="107.8">65</text>
<text x="199.7" y="104.2">66</text>
<text x="136.9" y="109.2">PD8</text>
<text x="190.4" y="109.2">PC8</text>
<text x="129.7" y="118.4">87</text>
<text x="129.7" y="114.8">88</text>
<text x="136.9" y="119.8">PD6</text>
<text x="136.9" y="116.2">PD7</text>
<text x="190.4" y="119.8">PC6</text>
<text x="190.4" y="116.2">PC7</text>
<text x="199.7" y="118.4">63</text>
<text x="199.7" y="114.8">64</text>
<text x="364.2" y="116.2">GND</text>
<text x="373.9" y="114.8">1</text>
<text x="129.7" y="125.4">85</text>
<text x="129.7" y="121.9">86</text>
<text x="136.9" y="123.3">PD5</text>
<text x="190.4" y="123.3">PC5</text>
<text x="199.7" y="125.4">33</text>
<text x="199.7" y="121.9">34</text>
<text x="367.3" y="123.3">K4</text>
<text x="373.9" y="121.9">2</text>
<text x="129.7" y="128.9">84</text>
<text x="136.9" y="130.4">PD3</text>
<text x="136.9" y="126.8">PD4</text>
<text x="190.4" y="130.4">PC3</text>
<text x="190.4" y="126.8">PC4</text>
<text x="199.7" y="128.9">18</text>
<text x="367.3" y="130.4">K3</text>
<text x="373.9" y="128.9">3</text>
<text x="129.7" y="136">82</text>
<text x="129.7" y="132.5">83</text>
<text x="136.9" y="137.4">PD1</text>
<text x="136.9" y="133.9">PD2</text>
<text x="190.4" y="137.4">PC1</text>
<text x="190.4" y="133.9">PC2</text>
<text x="199.7" y="136">16</text>
<text x="199.7" y="132.5">17</text>
<text x="367.3" y="137.4">K2</text>
<text x="373.9" y="136">4</text>
<text x="129.7" y="139.5">81</text>
<text x="136.9" y="140.9">PD0</text>
<text x="190.4" y="140.9">PC0</text>
<text x="199.7" y="139.5">15</text>
<text x="373.9" y="143.1">5</text>
<text x="129.7" y="146.6">54</text>
<text x="136.9" y="148">PB15</text>
<text x="178.3" y="148">PA15(JTDI)</text>
<text x="199.7" y="146.6">77</text>
<text x="367.3" y="144.5">K1</text>
<text x="129.7" y="153.6">52</text>
<text x="129.7" y="150.1">53</text>
<text x="136.9" y="155">PB13</text>
<text x="136.9" y="151.5">PB14</text>
<text x="164.2" y="155">PA13(JTMS-SWDIO)</text>
<text x="164.8" y="151.5">PA14(JTCK-SWCLK)</text>
<text x="199.7" y="153.6">72</text>
<text x="199.7" y="150.1">76</text>
<text x="31.5" y="157.2">1</text>
<text x="31.5" y="160.7">2</text>
<text x="36" y="158.6">RST</text>
<text x="62.4" y="158.6">P0</text>
<text x="68.8" y="160.7">15</text>
<text x="68.8" y="157.2">16</text>
<text x="129.7" y="160.7">48</text>
<text x="129.7" y="157.2">51</text>
<text x="136.9" y="158.6">PB12</text>
<text x="188.4" y="158.6">PA12</text>
<text x="199.7" y="160.7">70</text>
<text x="199.7" y="157.2">71</text>
<text x="31.5" y="164.2">3</text>
<text x="31.5" y="167.7">4</text>
<text x="36" y="162.1">BOOT</text>
<text x="36" y="165.6">SYN</text>
<text x="62.4" y="165.6">P2</text>
<text x="62.4" y="162.1">P1</text>
<text x="68.8" y="167.7">13</text>
<text x="68.8" y="164.2">14</text>
<text x="129.7" y="164.2">47</text>
<text x="129.7" y="167.7">96</text>
<text x="136.9" y="165.6">PB10</text>
<text x="136.9" y="162.1">PB11</text>
<text x="188.4" y="165.6">PA10</text>
<text x="188.4" y="162.1">PA11</text>
<text x="199.7" y="167.7">68</text>
<text x="199.7" y="164.2">69</text>
<text x="31.5" y="171.3">5</text>
<text x="36" y="169.2">P9</text>
<text x="36" y="172.7">P8</text>
<text x="62.4" y="172.7">P4</text>
<text x="62.4" y="169.2">P3</text>
<text x="68.8" y="171.3">12</text>
<text x="129.7" y="171.3">95</text>
<text x="136.9" y="172.7">PB8</text>
<text x="136.9" y="169.2">PB9</text>
<text x="190.4" y="172.7">PA8</text>
<text x="190.4" y="169.2">PA9</text>
<text x="199.7" y="171.3">67</text>
<text x="31.5" y="174.8">6</text>
<text x="31.5" y="178.3">7</text>
<text x="36" y="176.2">P7</text>
<text x="36" y="179.7">VIN</text>
<text x="62.4" y="179.7">P6</text>
<text x="62.4" y="176.2">P5</text>
<text x="68.8" y="178.3">10</text>
<text x="68.8" y="174.8">11</text>
<text x="129.7" y="178.3">93</text>
<text x="136.9" y="179.7">PB7</text>
<text x="190.4" y="179.7">PA7</text>
<text x="199.7" y="178.3">32</text>
<text x="31.5" y="181.9">8</text>
<text x="36" y="183.3">GND</text>
<text x="60.1" y="183.3">3V3</text>
<text x="68.8" y="181.9">9</text>
<text x="129.7" y="185.4">91</text>
<text x="129.7" y="181.9">92</text>
<text x="136.9" y="183.3">PB6</text>
<text x="190.4" y="183.3">PA6</text>
<text x="199.7" y="185.4">30</text>
<text x="199.7" y="181.9">31</text>
<text x="129.7" y="188.9">90</text>
<text x="136.9" y="190.3">PB4(NJTRST)</text>
<text x="136.9" y="186.8">PB5</text>
<text x="190.4" y="190.3">PA4</text>
<text x="190.4" y="186.8">PA5</text>
<text x="199.7" y="188.9">29</text>
<text x="129.7" y="192.4">89</text>
<text x="129.7" y="196">37</text>
<text x="136.9" y="193.9">PB3(JTDOTRACESWO)</text>
<text x="136.9" y="197.4">PB2-BOOT1(PB2)</text>
<text x="190.4" y="197.4">PA2</text>
<text x="190.4" y="193.9">PA3</text>
<text x="199.7" y="196">25</text>
<text x="199.7" y="192.4">26</text>
<text x="129.7" y="203">35</text>
<text x="129.7" y="199.5">36</text>
<text x="136.9" y="200.9">PB1</text>
<text x="190.4" y="200.9">PA1</text>
<text x="199.7" y="203">23</text>
<text x="199.7" y="199.5">24</text>
<text x="136.9" y="204.4">PB0</text>
<text x="170.4" y="204.4">PA0-WKUP(PA0)</text>
<text x="355.8" y="217.1">GND</text>
<text x="367.8" y="217.1">VCC</text>
<text x="133.8" y="224.2">1</text>
<text x="137.6" y="226.3">OUT+</text>
<text x="206.4" y="227.7">5</text>
<text x="355.8" y="222.4">LSB</text>
<text x="355.8" y="227.7">Z相</text>
<text x="368.4" y="222.4">DIR</text>
<text x="369.8" y="227.7">NC</text>
<text x="133.8" y="231.2">2</text>
<text x="138.3" y="232.7">OUT-</text>
<text x="201.9" y="229.1">5</text>
<text x="53.7" y="238.3">1</text>
<text x="201.9" y="239.7">6</text>
<text x="206.4" y="238.3">6</text>
<text x="53.7" y="241.8">2</text>
<text x="133.8" y="245.4">3</text>
<text x="138.3" y="246.8">3</text>
<text x="201.9" y="250.3">7</text>
<text x="206.4" y="248.9">7</text>
<text x="133.8" y="259.5">4</text>
<text x="138.3" y="260.9">4</text>
</g>
<g font-size="3.2" fill="#c00">
<text x="357" y="34.9">PA0</text>
<text x="212.4" y="128.4">PC3</text>
<text x="267.1" y="186.6">Motor1</text>
<text x="304.1" y="186.6">Motor2</text>
<text x="214.1" y="202.5">PA0</text>
<text x="117.1" y="223.7">Motor1</text>
<text x="117.1" y="230.7">Motor2</text>
<text x="37.7" y="237.8">PC3</text>
</g>
<g font-size="3.2">
<text x="366.6" y="35.5">1</text>
<text x="371.1" y="36.9">SIGNAL</text>
<text x="371.1" y="43.9">Vcc</text>
<text x="366.6" y="49.6">3</text>
<text x="371.1" y="51">GROUND</text>
<text x="392.3" y="116.6">GND</text>
<text x="277" y="144.8">1</text>
<text x="289.3" y="144.8">2</text>
<text x="334.5" y="216.8">GND</text>
<text x="32.6" y="243.6">GND</text>
</g>
<g font-size="3.2" fill="#c60">
<text x="76.6" y="45.5">PC1</text>
<text x="212.4" y="75.5">PE0</text>
<text x="212.4" y="124.9">PC4</text>
<text x="212.4" y="135.5">PC1</text>
<text x="309.4" y="144.3">RST</text>
<text x="76.6" y="156.6">PC4</text>
<text x="120.6" y="188.4">RST</text>
<text x="338" y="224.1">PE0</text>
</g>
<g font-size="3.2" fill="#c30">
<text x="76.6" y="82.6">PC2</text>
<text x="390.5" y="121.4">PA4</text>
<text x="212.4" y="131.9">PC2</text>
<text x="390.5" y="128.4">PA3</text>
<text x="390.5" y="135.5">PA2</text>
<text x="390.5" y="142.5">PA1</text>
<text x="214.1" y="177.8">PA7</text>
<text x="214.1" y="191.9">PA3</text>
<text x="214.1" y="188.4">PA4</text>
<text x="214.1" y="195.4">PA2</text>
<text x="214.1" y="199">PA1</text>
<text x="113.8" y="206.6">PB0</text>
<text x="212.4" y="227.2">PA7</text>
<text x="267.3" y="231.2">PB0</text>
</g>
<g font-size="3.2" fill="#c06">
<text x="214.1" y="181.3">PA6</text>
<text x="212.4" y="248.4">PA6</text>
</g>
<g font-size="2.5" fill="#00f">
<text x="40.8" y="39">1</text>
<text x="67" y="39">4</text>
<text x="40.8" y="46">2</text>
<text x="67" y="46">3</text>
<text x="40.8" y="76">1</text>
<text x="67" y="76">4</text>
<text x="40.8" y="83.1">2</text>
<text x="67" y="83.1">3</text>
</g>
</svg>
